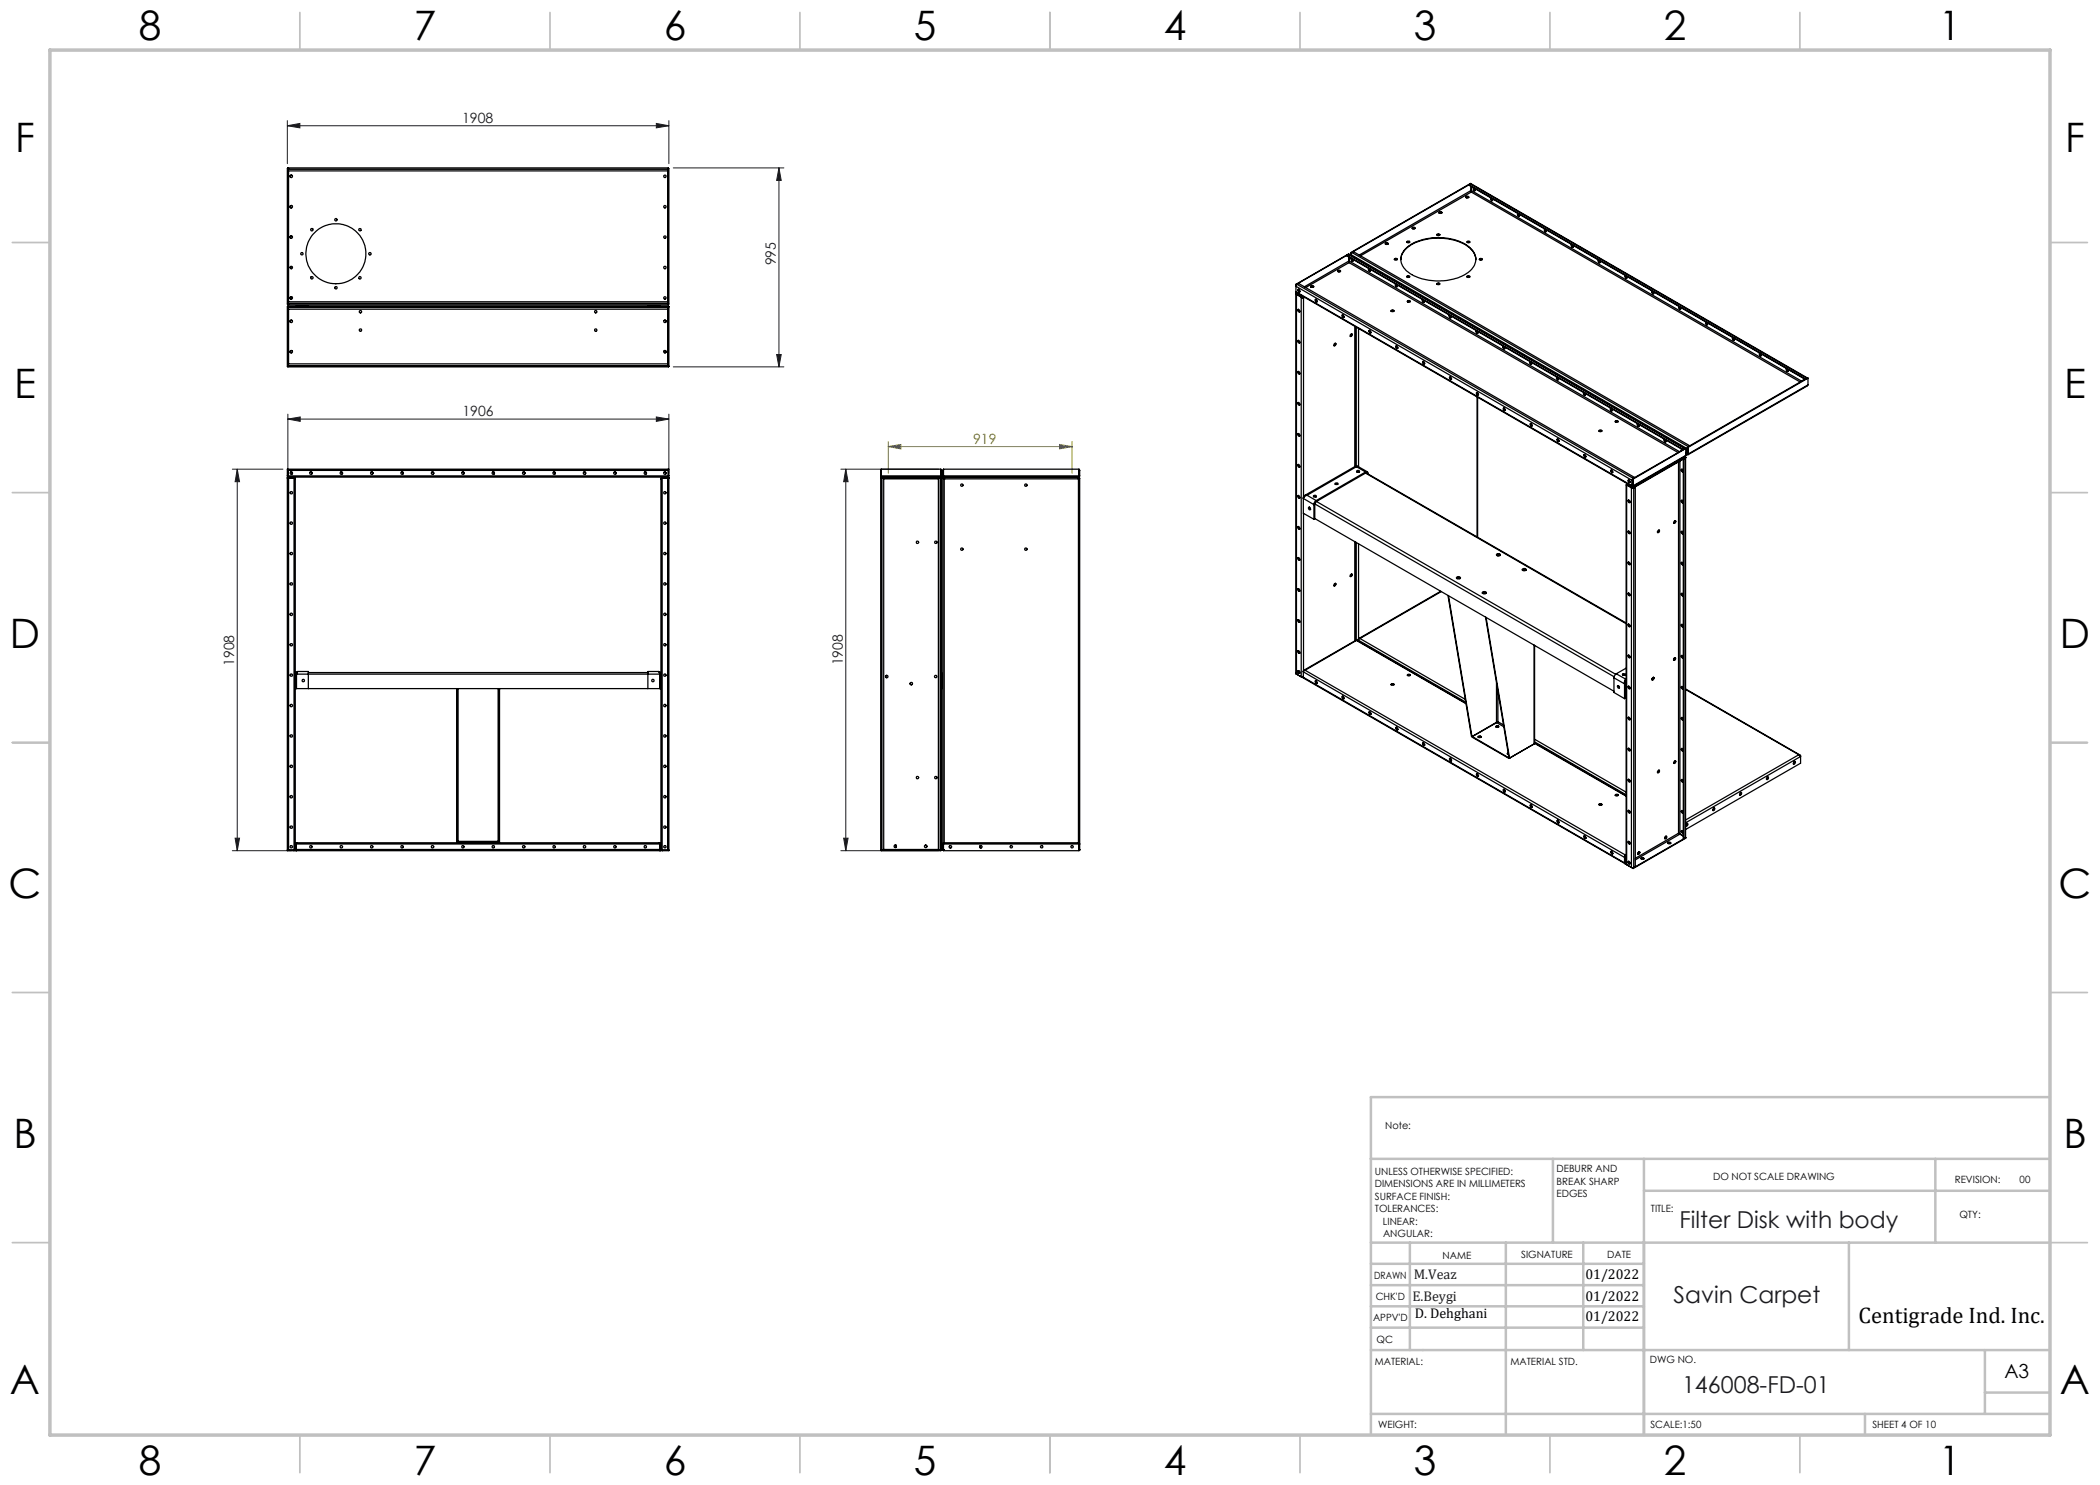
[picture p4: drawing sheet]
<svg xmlns="http://www.w3.org/2000/svg" width="420mm" height="297mm" viewBox="0 0 420 297" stroke-linecap="round" stroke-linejoin="round" font-family="sans-serif">
<path d="M177.7 89.3l2.5-.4v.9zM177.7 88.3v6.3M177.7 89.3h36.7M211.9 88.9l2.5 .4-2.5 .5zM214.4 88.3v6.3" fill="none" stroke="#808000" stroke-width=".2"/>
<g fill="none" stroke="#191924" stroke-width=".2">
<path d="M57.5 25.1l2.5-.4v.9zM57.5 24.1v8.6M57.5 25.1h76.3M131.3 24.7l2.5 .4-2.5 .5zM133.8 24.1v8.6M134.7 33.6h22.1M155.8 33.6l.4 2.5h-.9zM155.8 33.6v39.8M134.7 73.4h22.1M155.3 70.9h.9l-.4 2.5zM46.5 93.8h10.1M47.4 93.8v76.3"/>
<path d="M47.4 93.8l.5 2.5h-.9zM57.6 83.8l2.4-.4v.9zM57.6 82.8v11.8M57.6 83.8h76.2M131.3 83.4l2.5 .4-2.5 .5zM133.8 82.8v11.8M168.2 93.8h19.5M169.2 93.8v76.3M169.2 93.8l.4 2.5h-.9zM46.5 170.1h11.8M47 167.6h.9l-.5 2.5zM168.2 170.1h19.5"/>
<path d="M168.7 167.6h.9l-.4 2.5z"/>
</g>
<g fill="none" stroke="#c0c0c0" stroke-width=".35">
<path d="M60 2.5v7.5M110 2.5v7.5M160 2.5v7.5M210 2.5v7.5M260 2.5v7.5M310 2.5v7.5M360 2.5v7.5M2.5 48.5h7.5M410 48.5h7.5M2.5 98.5h7.5M410 98.5h7.5M2.5 148.5h7.5"/>
<path d="M410 148.5h7.5M2.5 198.5h7.5M410 198.5h7.5M2.5 248.5h7.5M410 248.5h7.5M60 287v7.5M110 287v7.5M160 287v7.5M210 287v7.5M260 287v7.5M310 287v7.5M360 287v7.5"/>
</g>
<g fill="none" stroke="#c0c0c0" stroke-width=".5">
<path d="M410 219.4h-135.8v67.4M274.2 231.8h135.8M310.6 231.8v16.7M328.8 231.8v55.2M328.8 238.2h81.2M387.1 231.8v16.7M274.2 248.5h135.8M274.2 257h54.6M274.2 252.8h54.6M282 248.5v21.5M301.2 248.5v38.3M316.7 248.5v21.5"/>
<path d="M369.8 248.5v21.5M274.2 265.5h54.6M274.2 261.3h54.6M274.2 270h135.8M397 270v12.8M397 278.5h13M274.2 282.8h135.8M373 282.8v4.2"/>
</g>
<path d="M10 10h400v277h-400z" fill="none" stroke="#c0c0c0" stroke-width=".7"/>
<path d="M177.7 89.3l2.5-.4v.9zM211.9 88.9l2.5 .4-2.5 .5z" fill="#808000"/>
<g fill="#191924">
<path d="M57.5 25.1l2.5-.4v.9zM131.3 24.7l2.5 .4-2.5 .5z"/>
<path d="M57.6 83.8l2.4-.4v.9zM131.3 83.4l2.5 .4-2.5 .5z"/>
<path d="M47 167.6h.9l-.5 2.5zM47.4 93.8l.5 2.5h-.9z"/>
<path d="M169.2 93.8l.4 2.5h-.9zM168.7 167.6h.9l-.4 2.5z"/>
<path d="M155.8 33.6l.4 2.5h-.9zM155.3 70.9h.9l-.4 2.5z"/>
</g>
<g fill="none" stroke="#000" stroke-width=".25">
<path d="M57.6 33.6h76.1v.3h-76.1zM57.6 33.7v.1M57.6 33.7h.1M57.6 33.6l-.1 .1M57.6 33.7h-.1v27.1h.1M57.6 33.7v27.1M57.6 34.2h76.1M57.7 34.2v26.2M58.3 35l-.3 .1 .2 .4M133.5 34.2v26.2M133.7 33.7h.1v27.1h-.1zM293.2 39.3h.5a.26 .26 0 0 1-.2 .3 .26 .26 0 0 1-.3-.2z"/>
<path d="M293.2 39.5l.2-.2 .4 .2M293.2 39.5l.2-.1 .3 .1M293.3 39.5h.3M293.8 37l67.2 38.8M293.8 37l67.3 38.8M294.1 36.8l67.4 38.8M294.1 36.8l-.3 .2M294.1 36.8l67.3 38.8M294.2 38.1l.1 .3M294.2 36.7l-23.9 13.8M294.2 36.7v.1M294.2 37.3v.8"/>
<path d="M294.2 36.7l-24 13.8M294.2 38.1l-22.3 12.9M294.3 38.1v.3M294.3 37.4v.7M294.3 38.4l-22.2 12.7M294.3 38.4l65.7 38M294.3 38.1l66 38.1M294.7 37.6a.26 .26 0 0 0 0 .4 .26 .26 0 0 0 .4 0l-.1-.3M294.7 37.6l.3 .5M298.4 39.8l.1 .2a.26 .26 0 0 1-.4 0 .26 .26 0 0 1 .1-.4l.1 .4 .2 .1M58 53.5h.1M58 53.4v.1"/>
<path d="M58.3 41.1l-.3 .1 .2 .4M58.3 47.2l-.3 .1 .2 .4M58.3 59.4l-.3 .1 .2 .3M259.2 58.3l67.2 39M259.2 56.9v1.4M259.2 58.6l1.2 .8M259.2 58.8v76l1.2 .6M259.2 58.6l1.2 .7M259.2 58.3l67.2 38.9M259.2 56.9h.1M259.2 58.7l.1 .2M259.3 58.5l-.1 .1"/>
<path d="M259.3 56.9v.1M259.3 58.9l.9 .5M259.3 58.9v75.9M259.3 58.8h.1M259.4 58.8l1 .6M259.4 58.8l-.1 .1M259.4 58.8h.1M259.4 56.9l-.2 .4 67.2 38.8M259.4 56.9l67.2 38.8M259.4 56.9l.3-.2 67.2 38.8M259.6 57.9a.28 .28 0 0 1 .3 .2 .28 .28 0 0 1-.1 .3zM259.7 57.9l.1 .3 .2 .2"/>
<path d="M259.7 58.9v.1M259.8 58l-.2 .1M260 58.2l-.2 .1M260.2 59.4l.5 .2M260.2 59.4v76M260.4 59.4l.2 .1M260.4 59.3l.3 .3M260.4 59.4h-.2M260.4 59.3v.1M260.5 59.2l-.1 .1M260.6 59.5l.1 .1M260.7 59.6v39.8"/>
<path d="M260.9 59.5l-.2 .1M262.1 57.3l.5-.1a.26 .26 0 0 1-.2 .4 .26 .26 0 0 1-.3-.3zM262.2 57.4h.5M262.2 57.4l.1-.1 .4 .1M262.3 57.5h.3M263 59.9a.25 .25 0 0 1 .4 .2 .25 .25 0 0 1-.2 .3zM263.1 59.9l.1 .4 .2 .1M267.5 54.1l.2-.1a.23 .23 0 0 1 .4 .1 .23 .23 0 0 1-.1 .3 .23 .23 0 0 1-.3 0zM267.5 54.3l.2-.2 .4 .2M267.6 54.3h.5M267.7 54.4h.3M269.4 51.1l67.1 38.9"/>
<path d="M269.4 51.1l67.2 38.8M269.7 50.9l67.3 38.8M269.7 50.9l-.3 .2M269.7 50.9l67.2 38.8M269.8 52.2v.3M269.8 50.8l-10.6 6.1M269.8 50.8l-10.5 6.1M269.8 50.8v.1M269.8 51.4v.8M269.8 52.2l-8.9 5.2M269.8 52.5l-8.6 5M269.8 52.5l65.8 38"/>
<path d="M269.8 52.2l66.1 38.1M270.2 50.5v.6M270.2 50.5h.1M270.3 50.5v.2M270.3 51.7a.28 .28 0 0 0 0 .4 .28 .28 0 0 0 .4 0l-.2-.2M270.3 51.7l.1 .4 .2 .1M270.4 50.5l-.2 .4 67.2 38.8M270.4 50.5l67.2 38.8M270.4 50.5l.3-.2 67.2 38.8M274 53.9a.2 .2 0 0 1 0 .4 .19 .19 0 0 1-.2-.2l-.1-.3 .1-.1 .1 .4 .2 .1M277 48.7l.2-.1a.25 .25 0 0 1 .4-.1 .25 .25 0 0 1 0 .4 .25 .25 0 0 1-.4 0zM277.1 48.8l.1-.2 .4 .2"/>
<path d="M277.1 48.8h.5M277.1 48.8h.1M277.2 48.9h.3M278.9 51.9l.2-.1 .4 .1M278.9 51.7h.1a.25 .25 0 0 1 .4 0 .25 .25 0 0 1 0 .3 .25 .25 0 0 1-.4 0zM279.4 57l.1 .2a.25 .25 0 0 1-.4 0 .25 .25 0 0 1 .1-.4l.1 .4 .2 .1M280.2 51.9a4.2 4.2 0 0 1 3.1-3.5 11.5 11.5 0 0 1 10.6 1.1l.9 1.2 .4 1.2M281 49.9a9.8 9.8 0 0 1 7.5-2.3 7.6 7.6 0 0 1 6.3 3 3.2 3.2 0 0 1-1.7 4.3 11.3 11.3 0 0 1-11.7-.6 2.89 2.89 0 0 1-.4-4.4zM281.4 48.3l.1-.1a.25 .25 0 0 1 .4 0 .25 .25 0 0 1-.1 .4 .25 .25 0 0 1-.3-.1zM281.4 55.4l.3-.2 .2 .2M281.4 48.4l.1-.1 .4 .1M281.4 55.2h.1a.23 .23 0 0 1 .3-.1 .23 .23 0 0 1 .1 .4 .23 .23 0 0 1-.3 0l-.2-.1z"/>
<path d="M282.4 45.5l.2-.1a.23 .23 0 0 1 .3 .1 .23 .23 0 0 1 0 .3 .23 .23 0 0 1-.3 0zM282.4 45.6l.2-.1 .4 .1M282.5 45.7h.5M282.5 45.7h.1M282.5 45.8h.4M284.5 59.9a.26 .26 0 0 0 0 .4 .26 .26 0 0 0 .4 0l-.1-.2M284.6 59.9v.4l.2 .1M287.4 56.7l.5-.1a.26 .26 0 0 1-.2 .4 .26 .26 0 0 1-.3-.3zM287.4 56.8l.2-.1 .3 .1M287.4 47l.2-.1 .3 .1M287.4 46.8h.1a.24 .24 0 0 1 .4 0 .24 .24 0 0 1 0 .3 .24 .24 0 0 1-.4 0l-.1-.1zM287.8 42.5l.2-.1 .4 .1"/>
<path d="M287.9 42.4l.1-.1a.25 .25 0 0 1 .3 0 .25 .25 0 0 1 0 .4 .25 .25 0 0 1-.4-.1l-.1-.1zM287.9 42.6h.5M287.9 42.6h-.1M287.9 42.6h.4M293.4 48.3l.1-.1a.24 .24 0 0 1 .4 0 .24 .24 0 0 1 0 .4 .24 .24 0 0 1-.4-.1zM293.4 55.4l.3-.2 .3 .2M293.4 48.4l.1-.1 .5 .1M293.4 55.2h.5a.26 .26 0 0 1-.2 .4 .26 .26 0 0 1-.3-.3zM295.9 51.8l.2-.1h.3a.27 .27 0 0 1-.2 .3 .27 .27 0 0 1-.3-.2zM295.9 51.9l.2-.1 .3 .1M303.6 42.7a.28 .28 0 0 0-.1 .4 .28 .28 0 0 0 .4 0l-.1-.2M303.6 42.7l.1 .4 .2 .1"/>
<path d="M309.2 46l.1 .2a.25 .25 0 0 1-.4 0 .25 .25 0 0 1 .1-.4v.3l.2 .2M314.6 49.1v.2a.25 .25 0 0 1-.3 0 .25 .25 0 0 1 0-.4l.1 .4 .2 .1M319.9 52.2l.1 .2a.25 .25 0 0 1-.4 0 .25 .25 0 0 1 .1-.4l.1 .3 .2 .2M325.3 55.3l.1 .2a.25 .25 0 0 1-.4 0 .25 .25 0 0 1 .1-.4v.4l.3 .1M330.7 58.4l.1 .2a.25 .25 0 0 1-.4 0 .25 .25 0 0 1 0-.4l.1 .4 .3 .1M57.5 73.3h.1M57.5 60.8l.1 .1M57.6 60.7h76.1v.3h-76.1zM57.6 73.3h.1M57.6 61.3h.1M57.6 61.3h-.1M57.6 61.2v.3h76.1v-.3"/>
<path d="M57.6 73.4v-.3h76.1v.3M57.6 73.2v.1M57.6 61.3v.1M57.6 60.8h.1M57.6 61.3h-.1v12h.1M57.6 61.3v12M57.6 60.4h76.1M57.6 61.8h76.1M57.6 61.2h76.1M57.6 72.8h76.1M57.6 73.4h76.1M57.7 61.8v11"/>
<path d="M58.4 70.2l-.2-.1-.2 .1 .1 .3M58.4 64.1h-.3v.3M59.3 61.1l.1 .1M59.3 61.1h2.4v.1M59.3 61.1v.1M131.9 61.1l-.1 .1M131.9 61.1h-2.3v.1M131.9 61.1v.1M132.8 70.2l.3-.1v.4M132.8 64.1h.3v.3M133.5 61.8v11M133.7 60.8h.1"/>
<path d="M133.7 73.2v.1M133.7 61.3v.1M133.7 61.3h.1M133.7 73.3h.1M133.7 61.3v12M133.8 61.3v12M259.6 61.9a.28 .28 0 0 1 .3 .1 .28 .28 0 0 1-.1 .4l-.2-.2zM259.6 74.3a.25 .25 0 0 1 .3 .2 .25 .25 0 0 1-.1 .3zM259.6 68.1a.26 .26 0 0 1 .4 .2 .26 .26 0 0 1-.2 .3l-.2-.2zM259.7 62.1v-.2l.1 .4 .2 .1M259.7 68.3v-.2l.1 .4 .2 .1M259.7 74.5v-.2v.3l.3 .2"/>
<path d="M266.8 68.8l.1-.1a.27 .27 0 0 1 .3 .3 .27 .27 0 0 1-.4 .2zM267.1 68.6l-.1 .4-.2 .1M268.5 63h.2a.25 .25 0 0 1 .1 .4 .25 .25 0 0 1-.3 .1 .25 .25 0 0 1-.1-.4zM268.5 63v.3l.3 .2M270.2 66.8a.22 .22 0 0 1 .3 .2 .22 .22 0 0 1-.2 .2h-.3zM270.3 66.8v.3l-.2 .2M271 65.3v28M271.1 65.3v27.9M271.3 65.4v27.9M271.7 65.7v27.6M273.8 66.1a.25 .25 0 0 1 .3 .2 .25 .25 0 0 1-.1 .3zM273.9 66.1v.3l.3 .2"/>
<path d="M278.2 62.2l.2-.1 .4 .1M278.2 62.1l.5-.1a.26 .26 0 0 1-.2 .4 .26 .26 0 0 1-.3-.3zM279.2 69.2a.25 .25 0 0 1 .3 .2 .25 .25 0 0 1-.1 .3zM279.3 69.2v.3l.2 .2M281.4 60.3l.2-.2a.25 .25 0 0 1 .4 0 .25 .25 0 0 1 0 .4 .25 .25 0 0 1-.4-.1zM281.5 60.3l.1-.1 .4 .1M284.6 72.3a.26 .26 0 0 1 .3 .2 .26 .26 0 0 1-.2 .3l-.2-.3zM284.6 72.3v.2l.3 .3M289.9 75.5a.25 .25 0 0 1 .4 .1 .25 .25 0 0 1-.2 .3zM290 75.4v.3l.3 .2M290.1 63.1a.24 .24 0 0 1 .1 .4 .24 .24 0 0 1-.3 .1 .24 .24 0 0 1-.1-.4l.1-.2 .1 .4 .2 .1M295.3 78.5a.26 .26 0 0 1 .3 .2 .26 .26 0 0 1-.1 .3l-.2-.3z"/>
<path d="M295.4 78.5l-.1 .2 .4 .3M295.4 79.4v28M295.5 66.2a.25 .25 0 0 1 .1 .4 .25 .25 0 0 1-.3 .1 .25 .25 0 0 1-.1-.3l.1-.3 .1 .4 .2 .1M295.5 79.4v28M300.9 69.4a.24 .24 0 0 1 .1 .3 .24 .24 0 0 1-.3 .1 .24 .24 0 0 1-.1-.3v-.3l.1 .4 .3 .1M306 72.3a.26 .26 0 0 0 0 .4 .26 .26 0 0 0 .4 0l-.2-.2M306 72.4l.1 .3 .2 .1M311.4 75.4a.27 .27 0 0 0-.1 .4 .27 .27 0 0 0 .4 0l-.1-.2M311.4 75.5l.1 .3 .2 .1M316.8 78.5a.28 .28 0 0 0-.1 .4 .28 .28 0 0 0 .4 0l-.1-.2M316.8 78.6v.3l.3 .1M335.8 61.3a.26 .26 0 0 0 0 .4 .26 .26 0 0 0 .4 0l-.1-.2"/>
<path d="M335.8 61.3l.1 .4 .2 .1M341.4 64.6l.1 .1a.18 .18 0 0 1-.1 .3 .18 .18 0 0 1-.2-.2l-.1-.4 .4 .5M346.6 67.5a.3 .3 0 0 0-.1 .4 .3 .3 0 0 0 .4 .1l-.1-.3M346.6 67.6l.1 .4h.2M351.9 70.6a.28 .28 0 0 0 0 .4 .28 .28 0 0 0 .4 0l-.1-.2M352 70.7v.3l.2 .1M357.5 73.9l.1 .1a.15 .15 0 0 1 0 .2 .15 .15 0 0 1-.2 0l-.2-.2 .1-.3 .1 .3 .2 .2M360.8 76v-.3l-.1 .3M361.1 75.8h.1M361.4 75.6h.1M361.4 75.6l-.3 .2M361.5 75.6h-.1"/>
<path d="M361.5 77.2l-23.9 13.7M361.6 77l-.1 .1M361.6 75.6h-.1l-24 13.8M361.6 75.6l-24 13.9M361.6 75.6v1.4M361.6 77l-24 13.8M57.5 95.6h.2M57.5 95.6l1.4 .1M57.5 95.2l.2 .2M57.5 95.2v-1.4h76.3v1.4M57.5 95.2h76.3M57.6 95.2v-1.4v.3h76.1v-.3v1.4"/>
<path d="M57.6 95.2l.1 .2M57.6 95.2v.1M57.7 95.6h1.1l.3 .2M57.7 95.6v74.4h-.2h1.3M57.7 95.4h75.8M58.1 94.4h.2l.2 .2M58.5 94.6l-.1 .2M58.8 95.5l.3 .3M58.8 95.5v74.6M58.8 95.5h-1.3v74.6h1.3M59.1 95.8v74.1M62 94.4l.4 .1-.1 .3"/>
<path d="M68.1 94.4l.3 .1v.3M74.2 94.4l.3 .1v.3M80.3 94.4l.3 .1v.3M86.4 94.4l.3 .1-.1 .3M92.4 94.4l.4 .1-.1 .3M98.5 94.4l.3 .1v.3M104.6 94.4l.3 .1v.3M110.7 94.4l.3 .1v.3M116.7 94.4l.4 .1v.3M122.8 94.4l.4 .1-.1 .3M128.9 94.4l.4 .1-.1 .3M132.2 95.8v74.1"/>
<path d="M132.4 95.5l-.2 .3M132.4 95.5h1.4v74.6h-1.4M132.4 95.5v74.6M132.8 94.4h.3l.1 .2M133.2 94.6l-.1 .2M133.5 95.6h.3M133.5 95.6v74.4h.3h-1.4M133.5 95.6h-1.1l-.2 .2M133.7 95.2l-.2 .2M133.7 95.2l-.1 .1M133.8 95.2l-.3 .2M133.8 95.6l-1.5 .1"/>
<path d="M176.1 95.2l.3 .2M176.1 95.6h.3v74.4h-.3zM176.1 95.2h12.2M176.1 94.1v1.1M176.2 95.2l.2 .2M176.2 95.2l.1 .1M176.2 93.9l-.1 .2M176.2 94l-.1 .1M176.2 95.6h.1M176.2 95.6h12M176.2 95.6v-.1h12v.1M176.2 93.8h12"/>
<path d="M176.2 93.8v1.4M176.4 95.6h.3v74.4M176.4 95.4h11.6M176.7 95.8h11M188 95.6h.3v74.4h-.3zM188 95.6h-.3v74.4M188.2 93.8v1.4l-.2 .2M188.2 93.9l.1 .2M188.2 94v.1M188.2 95.6h-.1M188.2 94.1l-.1 1.2M188.2 94.1h.1"/>
<path d="M188.3 95.2l-.3 .2M188.3 94.1v1.1M188.6 95.2l.2 .2M188.6 95.6l.2 .2M188.6 95.6h.1M188.6 94.1h.1M188.6 95.2h27.3M188.6 94.1v1.1M188.6 95.6v74.4M188.7 94.1v1.2M188.7 95.6l.1 .2M188.7 95.6h.1"/>
<path d="M188.7 93.8v1.4l.1 .2M188.7 93.9l-.1 .2M188.7 94v.1M188.7 95.5l.1 .3M188.7 95.5h27.1M188.7 93.8h27.1M188.8 95.4h26.9M188.8 95.8h26.9M188.8 95.8v72.8M188.8 95.8h.1M215.7 95.8v72.8M215.7 95.8h.1"/>
<path d="M215.8 95.6h.1M215.8 93.8l-.1 1.6M215.8 94v.1M215.8 93.9l.1 .2M215.8 95.5l-.1 .3M215.8 94.1v1.2M215.8 95.6l-.1 .2M215.8 94.1h.1M215.9 95.2l-.2 .2M215.9 95.6l-.2 .2M215.9 94.1v1.1M215.9 95.6v74.4"/>
<path d="M259.6 99.2a.25 .25 0 0 1 .3 .1 .25 .25 0 0 1-.1 .3zM259.6 93a.25 .25 0 0 1 .3 .1 .25 .25 0 0 1-.1 .3zM259.6 86.7a.25 .25 0 0 1 .3 .2 .25 .25 0 0 1-.1 .3zM259.6 80.5a.25 .25 0 0 1 .3 .2 .25 .25 0 0 1-.1 .3zM259.7 80.7v-.2v.3l.3 .2M259.7 87v-.3v.3l.3 .2M259.7 93.2v-.3v.3l.3 .2M259.7 99.4v-.3l-.1 .2 .4 .3M260.7 99.5v3.2l2.1 1.2M260.7 99.5h.1M261.4 99.1l-.4 .2-.3 .4 2.1 1.2M261.4 99.1l-.1-.1a.55 .55 0 0 0-.6 .5"/>
<path d="M261.4 99.1l1.8 1M262.7 99.2a.25 .25 0 0 1 .3-.2 .25 .25 0 0 1 .1 .4h-.3zM262.7 99.3h.5zM267.1 96.6h.1a.23 .23 0 0 1 .3 0 .23 .23 0 0 1 0 .3 .23 .23 0 0 1-.3 0l-.2-.1zM267.1 96.8h.4zM271.3 93.3l-.2-.1-10.2 5.9M271.3 93.3l.2-.1 2 1.2M271.3 93.3l-9.9 5.8M271.3 93.3l1.8 1.1M271.3 94.2l.2-.1a.25 .25 0 0 1 .4 0 .25 .25 0 0 1-.1 .4 .25 .25 0 0 1-.3-.1zM271.4 94.3l.5 .1zM273.1 94.6l52.1 30.1"/>
<path d="M273.1 94.4h.3l.2 .2M273.1 94.6h.3M273.1 94.4l-9.9 5.7M273.1 94.4v.2M273.1 94.6l-9.9 5.7M273.2 94.6l52 30M273.6 94.6v.2M273.6 94.6l-.1 .1M300.6 81.7a.25 .25 0 0 1 .4 .1 .25 .25 0 0 1-.2 .3zM300.7 81.6l.1 .3 .2 .2M306.1 84.7l.2 .1a.24 .24 0 0 1 .2 .2 .24 .24 0 0 1-.3 .3 .24 .24 0 0 1-.2-.4zM306.1 84.7v.3l.3 .2"/>
<path d="M311.4 87.9a.25 .25 0 0 1 .4 .1 .25 .25 0 0 1-.2 .3zM311.5 87.8l.1 .4 .2 .1M316.8 90.9a.28 .28 0 0 1 .3 .2 .28 .28 0 0 1-.1 .3l-.2-.2zM316.9 90.9v.4l.2 .1M319.8 86.2l.2-.1 .4 .1M319.9 86h.4a.26 .26 0 0 1-.2 .4 .26 .26 0 0 1-.3-.3zM322.2 94l.2 .1a.24 .24 0 0 1 .2 .3 .24 .24 0 0 1-.3 .2 .24 .24 0 0 1-.1-.3zM322.3 94v.4l.2 .1M322.4 81.8v.1a.18 .18 0 0 1 0 .3 .18 .18 0 0 1-.3-.2l.1-.4v.4l.2 .1M323 84.3l.4-.1 .2 .1M323.1 84.2h.5a.23 .23 0 0 1-.3 .3 .23 .23 0 0 1-.2-.3zM325.2 97v75.8l.1 .1"/>
<path d="M325.3 96.9l-.1 .1h.1M325.3 97l1 .6M325.3 97v75.9M325.3 96.9h.1M325.4 96.9h.1M325.4 96.9v.1M325.4 96.8l-.1 .1M325.4 96.7l-.1 .1M325.4 96.9l1.2 .7M325.4 96.8v.2M325.4 96.8l1.2 .7M325.4 97h-.1"/>
<path d="M325.4 97l1 .5M325.5 96.8h-.1M325.7 96l.2 .1a.24 .24 0 0 1 .2 .2 .24 .24 0 0 1-.3 .2 .24 .24 0 0 1-.2-.3zM325.7 96l.1 .4 .2 .1M326.3 97.6h.4M326.3 97.6v75.9M326.4 97.2h.1M326.4 97.5h.1M326.4 96.1v1.1M326.4 97.5l-.1 .1M326.5 97.1h.1M326.5 96l-.1 .1"/>
<path d="M326.5 96v1.1M326.5 97.1l-.1 .1M326.5 95.8v.2M326.5 97.1l.1 .1M326.5 95.7v1.5M326.5 95.7l.1 .1M326.6 95.7l-.2 .4M326.6 97.2h-.1M326.6 95.7h.1M326.6 95.8v1.4M326.6 97.5v.1M326.7 97.6h.1"/>
<path d="M326.7 97.6v75.9M326.9 95.5l-.3 .2M326.9 95.5h.1M327 97.4h.1M327.1 97.4l-.4 .2M327.1 97.4v75.9l-.4 .2M327.8 84.9v.2a.26 .26 0 0 1-.4 0 .26 .26 0 0 1 .1-.4l.1 .4 .2 .1M333.1 88l.1 .3a.28 .28 0 0 1-.3-.1 .28 .28 0 0 1 0-.4l.1 .4 .2 .1M335.7 92.4v74.2M336 92.2v74.6M336.4 90.1l-.1-.3v.3M336.4 93.8v.4l.3 .2a.27 .27 0 0 1-.4-.2 .27 .27 0 0 1 .1-.3l.3 .2"/>
<path d="M336.6 89.9h.1M336.7 91.8v75.9M336.9 89.7h.1M336.9 89.7l-.3 .2M336.9 91.3l.2 .1M337 91.6h.1M337 91.3l-10.4 6M337 91.6l-.3 .2v75.9M337 91.6v76M337.1 91.5l-.1 76.1M337.1 91.6h-.1M337.1 91.1l-.1 .2"/>
<path d="M337.1 90.8l.3 .1M337.1 91.1l-10.5 6.1M337.1 89.7l-10.5 6.1M337.1 89.7v1.4M337.1 91.4l-10.5 6.2M337.1 89.7l-10.6 6M337.1 91.4l-10.5 6.1M337.1 90.7l.3 .1M337.4 90.8v.1h.1M337.4 89.7v1.1M337.5 90.8h.1M337.5 89.7h-.1"/>
<path d="M337.5 89.7v1.2M337.5 90.8h-.1M337.5 89.5v.2M337.5 89.4l.1 .1M337.5 89.4v1.4M337.6 89.3l-.2 .4M337.6 90.8v.1h-.1M337.6 89.3v.1M337.6 89.5v1.3M337.9 89.1l-.3 .2M337.9 89.1v.1M259.6 117.8a.28 .28 0 0 1 .3 .1 .28 .28 0 0 1-.1 .3l-.2-.2z"/>
<path d="M259.6 111.6a.25 .25 0 0 1 .3 .1 .25 .25 0 0 1-.1 .3zM259.6 105.4a.25 .25 0 0 1 .3 .1 .25 .25 0 0 1-.1 .3zM259.7 105.6v-.3l.1 .4 .2 .1M259.7 111.8v-.3l.1 .4 .2 .1M259.7 118v-.3l.1 .4 .2 .1M260.7 102.7v31.5M261.7 101.5a.26 .26 0 0 1 .4 .1 .26 .26 0 0 1-.2 .3l-.2-.2zM261.9 101.5l.2 .4M261.9 101.5l.2 .3M262.8 100.9v3M263 100.8l-.2 .1M263 100.8v2.9l-.2 .2"/>
<path d="M263 103.7l59.8 34.6M263 100.8l59.8 34.6M263.2 100.1l-.3 .3-.1 .5M263.2 100.3l-.2 .5M263.2 100.1v.2M263.3 100.3l59.8 34.6M266.9 116.8l.1-.1a.23 .23 0 0 1 .1 .3 .23 .23 0 0 1-.3 .1zM267.1 116.7l-.1 .3-.2 .2M270.1 115l.2-.2a.26 .26 0 0 1 .1 .4 .26 .26 0 0 1-.4 0zM270.3 114.8v.3l-.2 .2M271 108.3v19.9M271.1 108.4v19.7"/>
<path d="M271.3 108.5v19.6M271.7 108.8v19M288.1 118.2l-16.3 9.5M288.3 118.3l-16.3 9.4M289.6 119.1l4.8 28.2M289.7 119.2l4.7 28.1M291.3 115.5a.39 .39 0 0 1 .4-.2 .39 .39 0 0 1 .3 .4l-.5 .1zM291.3 115.6l.3-.1 .5 .1-.3-.1zM291.4 115.7l.3-.1 .3 .1M296.5 118.6l.3-.1 .4 .1-.4-.1zM296.5 118.4l.3-.1a.31 .31 0 0 1 .4 .1 .31 .31 0 0 1-.1 .4 .31 .31 0 0 1-.4 0l-.2-.2zM296.5 118.7h.7"/>
<path d="M299.3 111l.3-.1 .5 .1-.3-.1zM299.4 111.1h.6M299.4 110.8l.2-.1a.29 .29 0 0 1 .4 0 .29 .29 0 0 1 0 .5 .29 .29 0 0 1-.4 0l-.3-.1zM299.6 111v.2M304.5 113.9h.5l.2 .1-.2-.1zM304.5 114.1l.3-.1 .4 .1M304.5 113.8l.6-.1a.26 .26 0 0 1 .1 .4 .26 .26 0 0 1-.4 .1l-.4-.2zM325.6 118.7a.28 .28 0 0 1 .4 .1 .28 .28 0 0 1-.1 .4zM325.6 112.5a.28 .28 0 0 1 .4 .1 .28 .28 0 0 1-.1 .4zM325.6 106.2l.3 .1a.24 .24 0 0 1 .2 .3 .24 .24 0 0 1-.3 .2 .24 .24 0 0 1-.2-.3zM325.7 100l.2 .1a.24 .24 0 0 1 .2 .3 .24 .24 0 0 1-.3 .2 .24 .24 0 0 1-.2-.3zM325.7 100l.1 .3 .2 .2"/>
<path d="M325.7 106.2l.1 .3 .2 .2M325.7 112.4v.3l.3 .2M325.7 118.6v.2l.3 .3M331.6 106.1l.2-.1a.24 .24 0 0 1 .1 .4 .24 .24 0 0 1-.4 0zM331.8 106v.3l-.3 .2M334.9 104.2l.1-.1a.24 .24 0 0 1 .1 .4 .24 .24 0 0 1-.3 .1zM335 104.1v.3l-.2 .2M336.4 118.7v.3l.3 .2a.27 .27 0 0 1-.4-.2 .27 .27 0 0 1 .1-.3l.3 .2M336.4 112.5v.2l.3 .3a.28 .28 0 0 1-.4-.2 .28 .28 0 0 1 .1-.3l.3 .2M336.4 100v.4l.3 .2a.27 .27 0 0 1-.4-.2 .27 .27 0 0 1 .1-.3l.3 .2M336.4 106.3v.2l.3 .2M336.7 106.5l-.3-.2a.27 .27 0 0 0-.1 .3 .27 .27 0 0 0 .4 .2"/>
<path d="M59.1 137.7h73.1M59.4 134.6l-.1 3.1M59.6 134.3h2.1v3.4M59.6 134.3l-.3 .5v2.9M59.6 134.3l-.4 .1-.1 .4h73.1l-.2-.3-.3-.2M61.7 134.5h67.9M91.3 137.9h.1M91.3 137.7v30.7h8.6v-30.7M91.4 137.7v30.7l.2-.1M91.6 137.7v30.6M99.6 137.7v30.6M99.8 137.7v30.7l-.2-.1"/>
<path d="M99.8 137.9h.1M131.7 134.3h-2.1v3.4M131.7 134.3l.2 .5M131.9 134.6l.1 .2M131.9 134.8v2.9M177.3 135.1l-.2 .3 .3 .1M182 136.7l.2 .2 .3-.2M188.3 134.5l.1 .3M188.3 134.8h.1M188.4 134.8v2.9h-.1M259.2 134.7l.1 .1M259.2 134.7h.1"/>
<path d="M259.3 134.8l.9 .6M259.6 130.2a.28 .28 0 0 1 .3 .1 .28 .28 0 0 1-.1 .4l-.2-.3zM259.6 124a.28 .28 0 0 1 .3 .1 .28 .28 0 0 1-.1 .4l-.2-.3zM259.6 134.2a.26 .26 0 0 1 .3 .1 .26 .26 0 0 1-.1 .4zM259.7 124.2v-.3l.1 .4 .2 .1M259.7 130.4v-.3l.1 .4 .2 .1M259.7 134.4v-.3l.1 .5h.2M259.9 134.3l-.2 .1M260.4 135.4h.1M260.7 135.3l-.5 .1M260.7 135.3l-.3 .1M260.7 135.4h-.1"/>
<path d="M260.7 134.2v1.5M260.7 134.2v.1M260.7 135.6v-.1l64.2 37.1M260.7 135.6l64.3 37.1M260.7 135.6v.1M261 134.1l-.3 .3 64.2 37.1M261 134.1l-.3 .1M261 134.1l64 36.9M263.1 136.2a.26 .26 0 0 1 .3 .1 .26 .26 0 0 1-.2 .4l-.2-.3zM263.1 136.1v.3l.3 .2-.2-.1M268.5 139.2a.26 .26 0 0 1 .3 .2 .26 .26 0 0 1-.2 .3l-.2-.2zM268.5 139.2v.3l.3 .2-.2-.1"/>
<path d="M271.3 128.1l21.9 12.5M271.3 128.1l-10.5 6M271.3 128.1l-10.3 6M271.3 128.1l21.9 12.7M271.6 127.9v.3M271.6 127.9h.1M272 127.7l-.4 .3 21.6 12.4M272 127.7l-.4 .2M272 127.7l21.1 12.2M278.2 136.9l.2-.1 .4 .1M278.2 136.8l.2-.1a.24 .24 0 0 1 .3 0 .24 .24 0 0 1 0 .4 .24 .24 0 0 1-.3 0zM281.5 135.1l.2-.2 .3 .2"/>
<path d="M281.5 134.9h.1a.24 .24 0 0 1 .4-.1 .24 .24 0 0 1 0 .4 .24 .24 0 0 1-.4 0l-.2-.2zM297.1 123.4l4.7 28.2M297.2 123.5l4.7 28.1M299.3 136.7v7.8M299.6 138.4v6M306.8 129v19.8M306.9 129.1v19.5l-.1 .2M322.8 135.6l2.1 1.2M322.8 135.6v2.9l2.1 1.2M323.3 134.8l-.4 .3-.1 .5M323.3 134.8l1.8 1M323.5 137.2a.27 .27 0 0 1 .4 .1 .27 .27 0 0 1-.2 .4z"/>
<path d="M323.7 137.1l.2 .4M324.5 134.8h.5a.26 .26 0 0 1-.2 .3 .26 .26 0 0 1-.3-.2zM324.6 135h.4M324.9 136.8v2.9M325.1 136.7v2.9M325.1 136.7l-.2 .1M325.1 139.6l-.2 .1M325.1 135.8l.1 .3M325.1 136v.7M325.1 135.8l-.2 .4v.6M325.1 135.8v.2M325.1 136.7h.1"/>
<path d="M325.1 139.6l.1 .1M325.2 133.6l-1.9 1.2M325.2 135.7l-.1 .1M325.6 124.9a.25 .25 0 0 1 .4 .1 .25 .25 0 0 1-.2 .3zM325.7 137.2l.2 .1a.24 .24 0 0 1 .2 .3 .24 .24 0 0 1-.3 .2 .24 .24 0 0 1-.2-.3zM325.7 131l.2 .1a.24 .24 0 0 1 .2 .3 .24 .24 0 0 1-.3 .2 .24 .24 0 0 1-.2-.3zM325.7 124.8l.1 .4 .2 .1M325.7 131l.1 .4 .2 .1M325.7 137.2l.1 .4 .2 .1M330.5 135.6l.1-.1a.22 .22 0 0 1 .1 .3 .22 .22 0 0 1-.3 .1zM330.6 135.5l-.2 .3M330.7 135.5v.3l-.3 .2 .2-.1z"/>
<path d="M334.8 131.7l.2-.2a.26 .26 0 0 1 .1 .4 .26 .26 0 0 1-.4 .1zM334.9 131.6l-.2 .3M335 131.5v.4l-.3 .1 .2-.1zM336.3 137.4l.4 .2M336.4 137.3v.3l.3 .2a.27 .27 0 0 1-.4-.1 .27 .27 0 0 1 .1-.4l.3 .2-.4-.2M336.4 131.1v.3l.3 .2a.27 .27 0 0 1-.4-.2 .27 .27 0 0 1 .1-.3l.3 .2M336.4 124.9v.3l.3 .2a.27 .27 0 0 1-.4-.2 .27 .27 0 0 1 .1-.3l.3 .2M337.1 137.8l22.9 13.2M337.1 137.9l22.7 13.1M273.8 142.4a.25 .25 0 0 1 .3 .1 .25 .25 0 0 1-.1 .4zM273.9 142.3v.3l.3 .2-.2-.1M279.2 145.5a.25 .25 0 0 1 .3 .1 .25 .25 0 0 1-.1 .4z"/>
<path d="M279.3 145.4v.4l.2 .1-.2-.1M284.6 148.6a.26 .26 0 0 1 .3 .1 .26 .26 0 0 1-.2 .4l-.2-.3zM284.6 148.6l.1 .3 .2 .1M284.7 148.9l.2 .1M289.9 151.8a.25 .25 0 0 1 .4 0 .25 .25 0 0 1-.2 .4zM290 151.7l.1 .3 .2 .1-.2-.1M294.5 147.3l7.3 4.3M294.5 147.3v.2l7.3 4.2M295.3 154.8a.26 .26 0 0 1 .4 .1 .26 .26 0 0 1-.2 .4l-.2-.3zM295.4 154.8v.3l.3 .2M295.5 155.1l.2 .1M295.7 147.2h.1a.25 .25 0 0 1 .3-.1 .25 .25 0 0 1 .1 .4 .25 .25 0 0 1-.4 0l-.2-.1z"/>
<path d="M295.7 147.4h.5zM299.2 145.2h.1a.24 .24 0 0 1 .4-.1 .24 .24 0 0 1 0 .4 .24 .24 0 0 1-.4 0zM299.2 145.3l.5 .1zM299.3 144.5l-4.9 2.8M299.3 144.5l-4.8 2.8M299.3 144.5l1.4 .8M299.5 144.4h.1M299.6 144.4l-.3 .1M299.6 144.4l1.1 .6M300.7 157.9a.28 .28 0 0 1 .3 .1 .28 .28 0 0 1-.2 .4l-.2-.3zM300.7 157.9l.1 .4 .2 .1M300.8 158.2l.3 .1"/>
<path d="M301.5 150.7h.2zM301.6 150.6l-.2 .1 .3 .2M301.8 151.6h.1M301.8 151.6v.1M306.7 148.9h.1M306.7 148.9l-4.9 2.8M306.8 148.8l-4.9 2.8M306.9 148.7l18.3 10.5M306.9 148.6l18.3 10.5M306.9 148.4l18.3 10.6M306.9 147.8l18.3 10.6M323 159a.25 .25 0 0 1 .4-.2 .25 .25 0 0 1 .1 .4h-.4z"/>
<path d="M323 159.1l.2-.1 .4 .1M325.6 155.9a.25 .25 0 0 1 .4 .1 .25 .25 0 0 1-.2 .4zM325.6 143.5a.25 .25 0 0 1 .4 .1 .25 .25 0 0 1-.2 .4zM325.7 149.6l.2 .1a.24 .24 0 0 1 .2 .3 .24 .24 0 0 1-.3 .2 .24 .24 0 0 1-.2-.3zM325.7 143.4l.1 .4 .2 .1M325.7 149.6l.1 .4 .2 .1M325.7 155.9l.1 .3 .2 .1M331.6 154.1h.1a.23 .23 0 0 1 .1 .3 .23 .23 0 0 1-.3 0zM331.8 154l-.1 .4-.2 .1M334.9 152.3l.1-.2a.29 .29 0 0 1 .1 .4 .29 .29 0 0 1-.3 .1zM335 152.1v.4l-.2 .1M336.4 155.9v.3l.3 .2a.27 .27 0 0 1-.4-.1 .27 .27 0 0 1 .1-.4l.3 .2"/>
<path d="M336.4 143.5v.3l.3 .2a.27 .27 0 0 1-.4-.1 .27 .27 0 0 1 .1-.4l.3 .2M336.4 149.7v.3l.3 .2M336.7 149.9l-.2-.1a.2 .2 0 0 0-.3 0 .2 .2 0 0 0 .2 .3l.3 .1M348.1 158.5a.24 .24 0 0 1 .2 .3 .24 .24 0 0 1-.4 .1zM348.2 158.5v.3l-.3 .2M353.4 155.5a.24 .24 0 0 1 .3 .3 .24 .24 0 0 1-.4 .1zM353.6 155.4v.3l-.3 .2M358.8 152.4l.1-.1a.24 .24 0 0 1 .1 .3 .24 .24 0 0 1-.3 .1zM358.8 152.4l.2 .1M358.8 152.3l.2 .1M359 152.3l-.1 .3-.2 .2M359.8 151l.3 .3-23 13.3"/>
<path d="M359.8 151l.3 .2M359.8 151l-22.7 13M360.1 151.2v1.4l-23 13.3M360.1 151.2h-.1M58.9 170h-.1M59.1 169.9l-.3 .1M59.1 169.9l-.3 .2M59.1 168.8v1.3h73v-1.3M59.1 168.8h73M59.3 168.8v1.3v-.2h72.7M59.3 168.7l-.1 .1M59.4 168.6l-.1 .2"/>
<path d="M59.4 168.6l-.3 .2M59.4 168.6h72.4M91.6 168.3l-.1 .3M91.6 168.3h8M99.6 168.3l.2 .3M131.8 168.6l.2 .2v1.1M131.8 168.6l.3 .2M131.9 168.7l.1 1.4M132 169.9v.2M132.2 169.9l.2 .1M132.2 169.9l.2 .2M132.3 170h.1"/>
<path d="M176.2 170v.1M176.2 170h.1M176.2 170h12M176.2 170v.1h12v-.1M176.7 169.9h11M179 169h.1M179 169l.3 .2-.1 .2-.1 .1M185.1 169l.2 .2v.2l-.2 .1M188.1 170h.1M188.2 170h.1M188.2 170v.1M188.6 170h.1"/>
<path d="M188.7 169.9h-.1l.1 .2M188.7 169.9v.1M188.7 169.9h.1M188.7 168.7v1.2M188.8 168.6l-.1 .2v1.3h27.1l-.1-1.5M188.8 168.6l-.2 .2h27.3l-.2-.2M188.8 168.6h26.9M190 169.2l-.1 .3h.3M196.1 169.2l-.2 .2 .4 .2M215.8 168.7v1.2M215.8 169.9h.1l-.1 .2M215.8 169.9h.1"/>
<path d="M215.9 170h.1M306.1 161h.2a.24 .24 0 0 1 .2 .3 .24 .24 0 0 1-.3 .2 .24 .24 0 0 1-.2-.3zM306.1 161l.1 .4 .2 .1-.2-.2M311.4 164.1a.29 .29 0 0 1 .3 .1 .29 .29 0 0 1 0 .4l-.3-.2zM311.5 164v.4l.3 .2-.2-.2M316.8 167.2a.29 .29 0 0 1 .3 .1 .29 .29 0 0 1-.1 .4l-.2-.3zM316.9 167.1l.1 .5 .1 .1M316.9 167.5l.3 .1M319.8 161l.2-.2 .4 .2M319.8 160.8h.2a.24 .24 0 0 1 .3-.1 .24 .24 0 0 1 0 .4 .24 .24 0 0 1-.3 0zM322.2 170.3a.28 .28 0 0 1 .3 .2 .28 .28 0 0 1-.1 .3zM322.3 170.2v.4l.2 .1-.2-.1"/>
<path d="M324.9 172.6l.1 .2M324.9 171.5v1.1M325 172.5v.1M325 171.4l-.1 .1M325 171.4v1.1M325 172.5l-.1 .1M325 172.2h.1M325 172.5h.1M325 171l.2 .5M325 171.1v.3M325 171l-.1 .5M325 171v.1"/>
<path d="M325 171.4v1.4h.2M325 171.4l.2 .1M325.2 171.5v1.3M325.2 171.4v.1M325.2 170.9l-.2 .1M325.3 172.8h-.1M325.3 172.9l1 .6M325.4 173h.1M325.4 173l1.2 .7M325.6 168.3a.25 .25 0 0 1 .4 .2 .25 .25 0 0 1-.2 .3zM325.6 162.1a.25 .25 0 0 1 .4 .1 .25 .25 0 0 1-.2 .4zM325.6 172.3h.3a.25 .25 0 0 1 .2 .3 .25 .25 0 0 1-.3 .2 .25 .25 0 0 1-.2-.3z"/>
<path d="M325.7 162.1l.1 .3 .2 .2M325.7 168.3l.1 .3 .2 .2M325.7 172.3l.1 .3 .2 .2M325.9 172.3l-.2 .1M326 172.6l-.2 .1M326.3 173.5h.4M326.6 173.6h.1M326.6 173.6v.1M327.6 170.5l.1-.1a.25 .25 0 0 1 .3 .3 .25 .25 0 0 1-.4 .1zM327.7 170.4l-.1 .3M327.8 170.4l-.2 .4M327.9 170.3l-.1 .4-.2 .1"/>
<path d="M328.2 171.6h.2a.24 .24 0 0 1 .3-.1 .24 .24 0 0 1 0 .4 .24 .24 0 0 1-.3-.1zM328.2 171.8l.2-.2 .4 .2M333.1 167.3l-.2 .3M333.1 167.3a.24 .24 0 0 1 .2 .3 .24 .24 0 0 1-.3 .1l-.1-.1zM333.2 167.2l-.2 .5M333.2 167.2v.4l-.2 .1M333.6 168.5l.2-.1 .4 .1a.28 .28 0 0 1-.3 .3 .28 .28 0 0 1-.3-.3zM333.6 168.7l.2-.2 .4 .2M335.7 166.6l.3 .2M335.7 166.6l-8.6 5.1M336 166.8l.7 .4-.7-.4M336 166.8l-8.9 5.2"/>
<path d="M336.4 166.1v.4l.3 .1a.27 .27 0 0 1-.4-.1 .27 .27 0 0 1 .1-.4l.3 .2M336.4 162.1v.4l.3 .1M336.6 166.2l-.2 .2M336.7 162.3l-.3-.2a.27 .27 0 0 0-.1 .4 .27 .27 0 0 0 .4 .1M337 167.6l-.3 .1M337.1 167.5h.1M337.1 167.5l-10.5 6.2M337.1 167.5l-10.5 6.1M337.3 164.8v-.1a.22 .22 0 0 1 .2 .4 .21 .21 0 0 1-.4 0zM337.5 164.7v.3l-.3 .2M342.7 161.6h.1a.24 .24 0 0 1 .1 .3 .24 .24 0 0 1-.4 .1zM342.8 161.6v.3l-.3 .2"/>
<circle cx="58.3" cy="35.3" r=".25"/>
<circle cx="133" cy="35.3" r=".25"/>
<circle cx="58.3" cy="53.5" r=".25"/>
<circle cx="58.3" cy="47.4" r=".24"/>
<circle cx="58.3" cy="59.6" r=".25"/>
<circle cx="58.3" cy="41.3" r=".25"/>
<circle cx="60.4" cy="50.8" r=".24"/>
<circle cx="62.4" cy="55.5" r=".24"/>
<circle cx="62.4" cy="45.9" r=".24"/>
<circle cx="67.2" cy="44" r=".23"/>
<circle cx="67.2" cy="50.8" r="6"/>
<circle cx="67.2" cy="57.6" r=".24"/>
<circle cx="72" cy="55.6" r=".24"/>
<circle cx="72" cy="45.9" r=".24"/>
<circle cx="74" cy="50.7" r=".23"/>
<circle cx="133" cy="41.3" r=".25"/>
<circle cx="133" cy="59.6" r=".25"/>
<circle cx="133" cy="47.4" r=".24"/>
<circle cx="133" cy="53.5" r=".25"/>
<circle cx="58.3" cy="70.3" r=".25"/>
<circle cx="58.3" cy="64.3" r=".25"/>
<circle cx="72.1" cy="66" r=".25"/>
<circle cx="72.1" cy="62.3" r=".24"/>
<circle cx="119.1" cy="66" r=".25"/>
<circle cx="119.1" cy="62.3" r=".23"/>
<circle cx="133" cy="64.3" r=".25"/>
<circle cx="133" cy="70.3" r=".25"/>
<circle cx="58.2" cy="94.6" r=".24"/>
<circle cx="58.3" cy="98.5" r=".24"/>
<circle cx="62.2" cy="94.6" r=".24"/>
<circle cx="68.3" cy="94.6" r=".25"/>
<circle cx="74.3" cy="94.6" r=".25"/>
<circle cx="80.4" cy="94.6" r=".24"/>
<circle cx="86.5" cy="94.6" r=".25"/>
<circle cx="92.6" cy="94.6" r=".25"/>
<circle cx="98.6" cy="94.6" r=".24"/>
<circle cx="104.7" cy="94.6" r=".25"/>
<circle cx="110.8" cy="94.6" r=".25"/>
<circle cx="116.9" cy="94.6" r=".24"/>
<circle cx="123" cy="94.6" r=".25"/>
<circle cx="129" cy="94.6" r=".25"/>
<circle cx="133" cy="98.5" r=".24"/>
<circle cx="133" cy="94.6" r=".24"/>
<circle cx="192.4" cy="97" r=".25"/>
<circle cx="205.2" cy="97" r=".25"/>
<circle cx="58.3" cy="104.6" r=".23"/>
<circle cx="58.3" cy="110.7" r=".24"/>
<circle cx="58.3" cy="116.8" r=".24"/>
<circle cx="133" cy="116.8" r=".24"/>
<circle cx="133" cy="110.7" r=".24"/>
<circle cx="133" cy="104.6" r=".23"/>
<circle cx="183.5" cy="108.5" r=".25"/>
<circle cx="187.2" cy="108.5" r=".25"/>
<circle cx="192.4" cy="109.8" r=".25"/>
<circle cx="205.2" cy="109.8" r=".25"/>
<circle cx="58.3" cy="122.9" r=".23"/>
<circle cx="58.3" cy="135" r=".23"/>
<circle cx="58.3" cy="129" r=".24"/>
<circle cx="60.7" cy="136.1" r=".24"/>
<circle cx="130.6" cy="136.1" r=".24"/>
<circle cx="133" cy="129" r=".24"/>
<circle cx="133" cy="135" r=".23"/>
<circle cx="133" cy="122.9" r=".23"/>
<circle cx="177.3" cy="135.3" r=".25"/>
<circle cx="182.3" cy="136.7" r=".25"/>
<circle cx="187.1" cy="135.3" r=".24"/>
<circle cx="58.3" cy="153.3" r=".23"/>
<circle cx="58.3" cy="141.1" r=".23"/>
<circle cx="58.3" cy="159.4" r=".23"/>
<circle cx="58.3" cy="147.2" r=".24"/>
<circle cx="133" cy="147.2" r=".24"/>
<circle cx="133" cy="141.1" r=".23"/>
<circle cx="133" cy="159.4" r=".23"/>
<circle cx="133" cy="153.3" r=".23"/>
<circle cx="183.5" cy="155.5" r=".25"/>
<circle cx="187.2" cy="155.5" r=".25"/>
<circle cx="58.3" cy="169.4" r=".24"/>
<circle cx="58.3" cy="165.4" r=".24"/>
<circle cx="62.2" cy="169.3" r=".24"/>
<circle cx="68.3" cy="169.4" r=".25"/>
<circle cx="74.3" cy="169.4" r=".25"/>
<circle cx="80.4" cy="169.3" r=".24"/>
<circle cx="86.5" cy="169.4" r=".25"/>
<circle cx="92.6" cy="169.4" r=".25"/>
<circle cx="98.6" cy="169.3" r=".24"/>
<circle cx="104.7" cy="169.4" r=".25"/>
<circle cx="110.8" cy="169.4" r=".25"/>
<circle cx="116.9" cy="169.3" r=".24"/>
<circle cx="123" cy="169.4" r=".25"/>
<circle cx="129" cy="169.4" r=".25"/>
<circle cx="133" cy="165.4" r=".24"/>
<circle cx="133" cy="169.4" r=".24"/>
<circle cx="179" cy="169.3" r=".25"/>
<circle cx="185.1" cy="169.3" r=".25"/>
<circle cx="190.1" cy="169.4" r=".24"/>
<circle cx="196.2" cy="169.4" r=".23"/>
<circle cx="202.3" cy="169.4" r=".23"/>
<circle cx="208.3" cy="169.4" r=".24"/>
<circle cx="214.4" cy="169.4" r=".23"/>
</g>
<g font-size="8.1">
<text x="27.8" y="8">8</text>
<text x="82.8" y="8">7</text>
<text x="132.8" y="8">6</text>
<text x="182.8" y="8">5</text>
<text x="232.8" y="8">4</text>
<text x="282.8" y="8">3</text>
<text x="332.8" y="8">2</text>
<text x="387.8" y="8">1</text>
<text x="3" y="30.4">F</text>
<text x="413" y="30.4">F</text>
<text x="2.8" y="79.6">E</text>
<text x="412.8" y="79.6">E</text>
<text x="2" y="129.6">D</text>
<text x="412" y="129.6">D</text>
<text x="1.7" y="179.6">C</text>
<text x="411.7" y="179.6">C</text>
<text x="2.7" y="229.6">B</text>
<text x="412.7" y="229.6">B</text>
<text x="2" y="278.9">A</text>
<text x="412" y="278.9">A</text>
<text x="27.8" y="295">8</text>
<text x="82.8" y="295">7</text>
<text x="132.8" y="295">6</text>
<text x="182.8" y="295">5</text>
<text x="232.8" y="295">4</text>
<text x="282.8" y="295">3</text>
<text x="332.8" y="295">2</text>
<text x="387.8" y="295">1</text>
</g>
<g font-size="4.7" fill="#191924">
<text x="335.9" y="245.6">Filter Disk with body</text>
<text x="334.7" y="260.5">Savin Carpet</text>
<text x="336.4" y="278.5">146008-FD-01</text>
</g>
<text font-size="4.5" x="371.7" y="264.6">Centigrade Ind. Inc.</text>
<text font-size="3.9" x="400.9" y="275.5">A3</text>
<g font-size="2.8" fill="#191924">
<text x="92.4" y="24.5">1908</text>
<text x="155.2" y="53.1" transform="rotate(-90 155.2 53.1)">995</text>
<text x="92.5" y="83.2">1906</text>
<text x="46.9" y="133.2" transform="rotate(-90 46.9 133.2)">1908</text>
<text x="168.6" y="133.1" transform="rotate(-90 168.6 133.1)">1908</text>
<text x="282.8" y="255.9">M.Veaz</text>
<text x="282.5" y="260.1">E.Beygi</text>
</g>
<text font-size="2.8" fill="#808000" x="194.6" y="88.7">919</text>
<g font-size="2.8">
<text x="317.1" y="255.9">01/2022</text>
<text x="282.9" y="263.6">D. Dehghani</text>
<text x="317.1" y="260.1">01/2022</text>
<text x="317.1" y="264.2">01/2022</text>
</g>
<g font-size="2">
<text x="277" y="225.8">Note:</text>
<text x="275" y="234.9">UNLESS OTHERWISE SPECIFIED:</text>
<text x="275" y="237.4">DIMENSIONS ARE IN MILLIMETERS</text>
<text x="275" y="239.9">SURFACE FINISH:</text>
<text x="311.3" y="234.5">DEBURR AND</text>
<text x="311.3" y="237">BREAK SHARP</text>
<text x="311.3" y="239.5">EDGES</text>
<text x="342.6" y="236">DO NOT SCALE DRAWING</text>
<text x="391" y="236.6">REVISION:</text>
<text x="403.9" y="236.6">00</text>
<text x="275" y="242.4">TOLERANCES:</text>
<text x="276.6" y="244.9">LINEAR:</text>
<text x="330.2" y="242.4">TITLE:</text>
<text x="391.9" y="243.7">QTY:</text>
<text x="276.6" y="247.4">ANGULAR:</text>
<text x="288.5" y="251.7">NAME</text>
<text x="304.2" y="251.7">SIGNATURE</text>
<text x="321.4" y="251.7">DATE</text>
<text x="274.8" y="255.9">DRAWN</text>
<text x="275.1" y="260.1">CHK'D</text>
<text x="274.6" y="264.2">APPV'D</text>
<text x="275.3" y="268.5">QC</text>
<text x="275" y="273">MATERIAL:</text>
<text x="302.1" y="273">MATERIAL STD.</text>
<text x="330" y="272.5">DWG NO.</text>
<text x="275.6" y="285.6">WEIGHT:</text>
<text x="330.1" y="285.6">SCALE:1:50</text>
<text x="374.5" y="285.6">SHEET 4 OF 10</text>
</g>
</svg>
